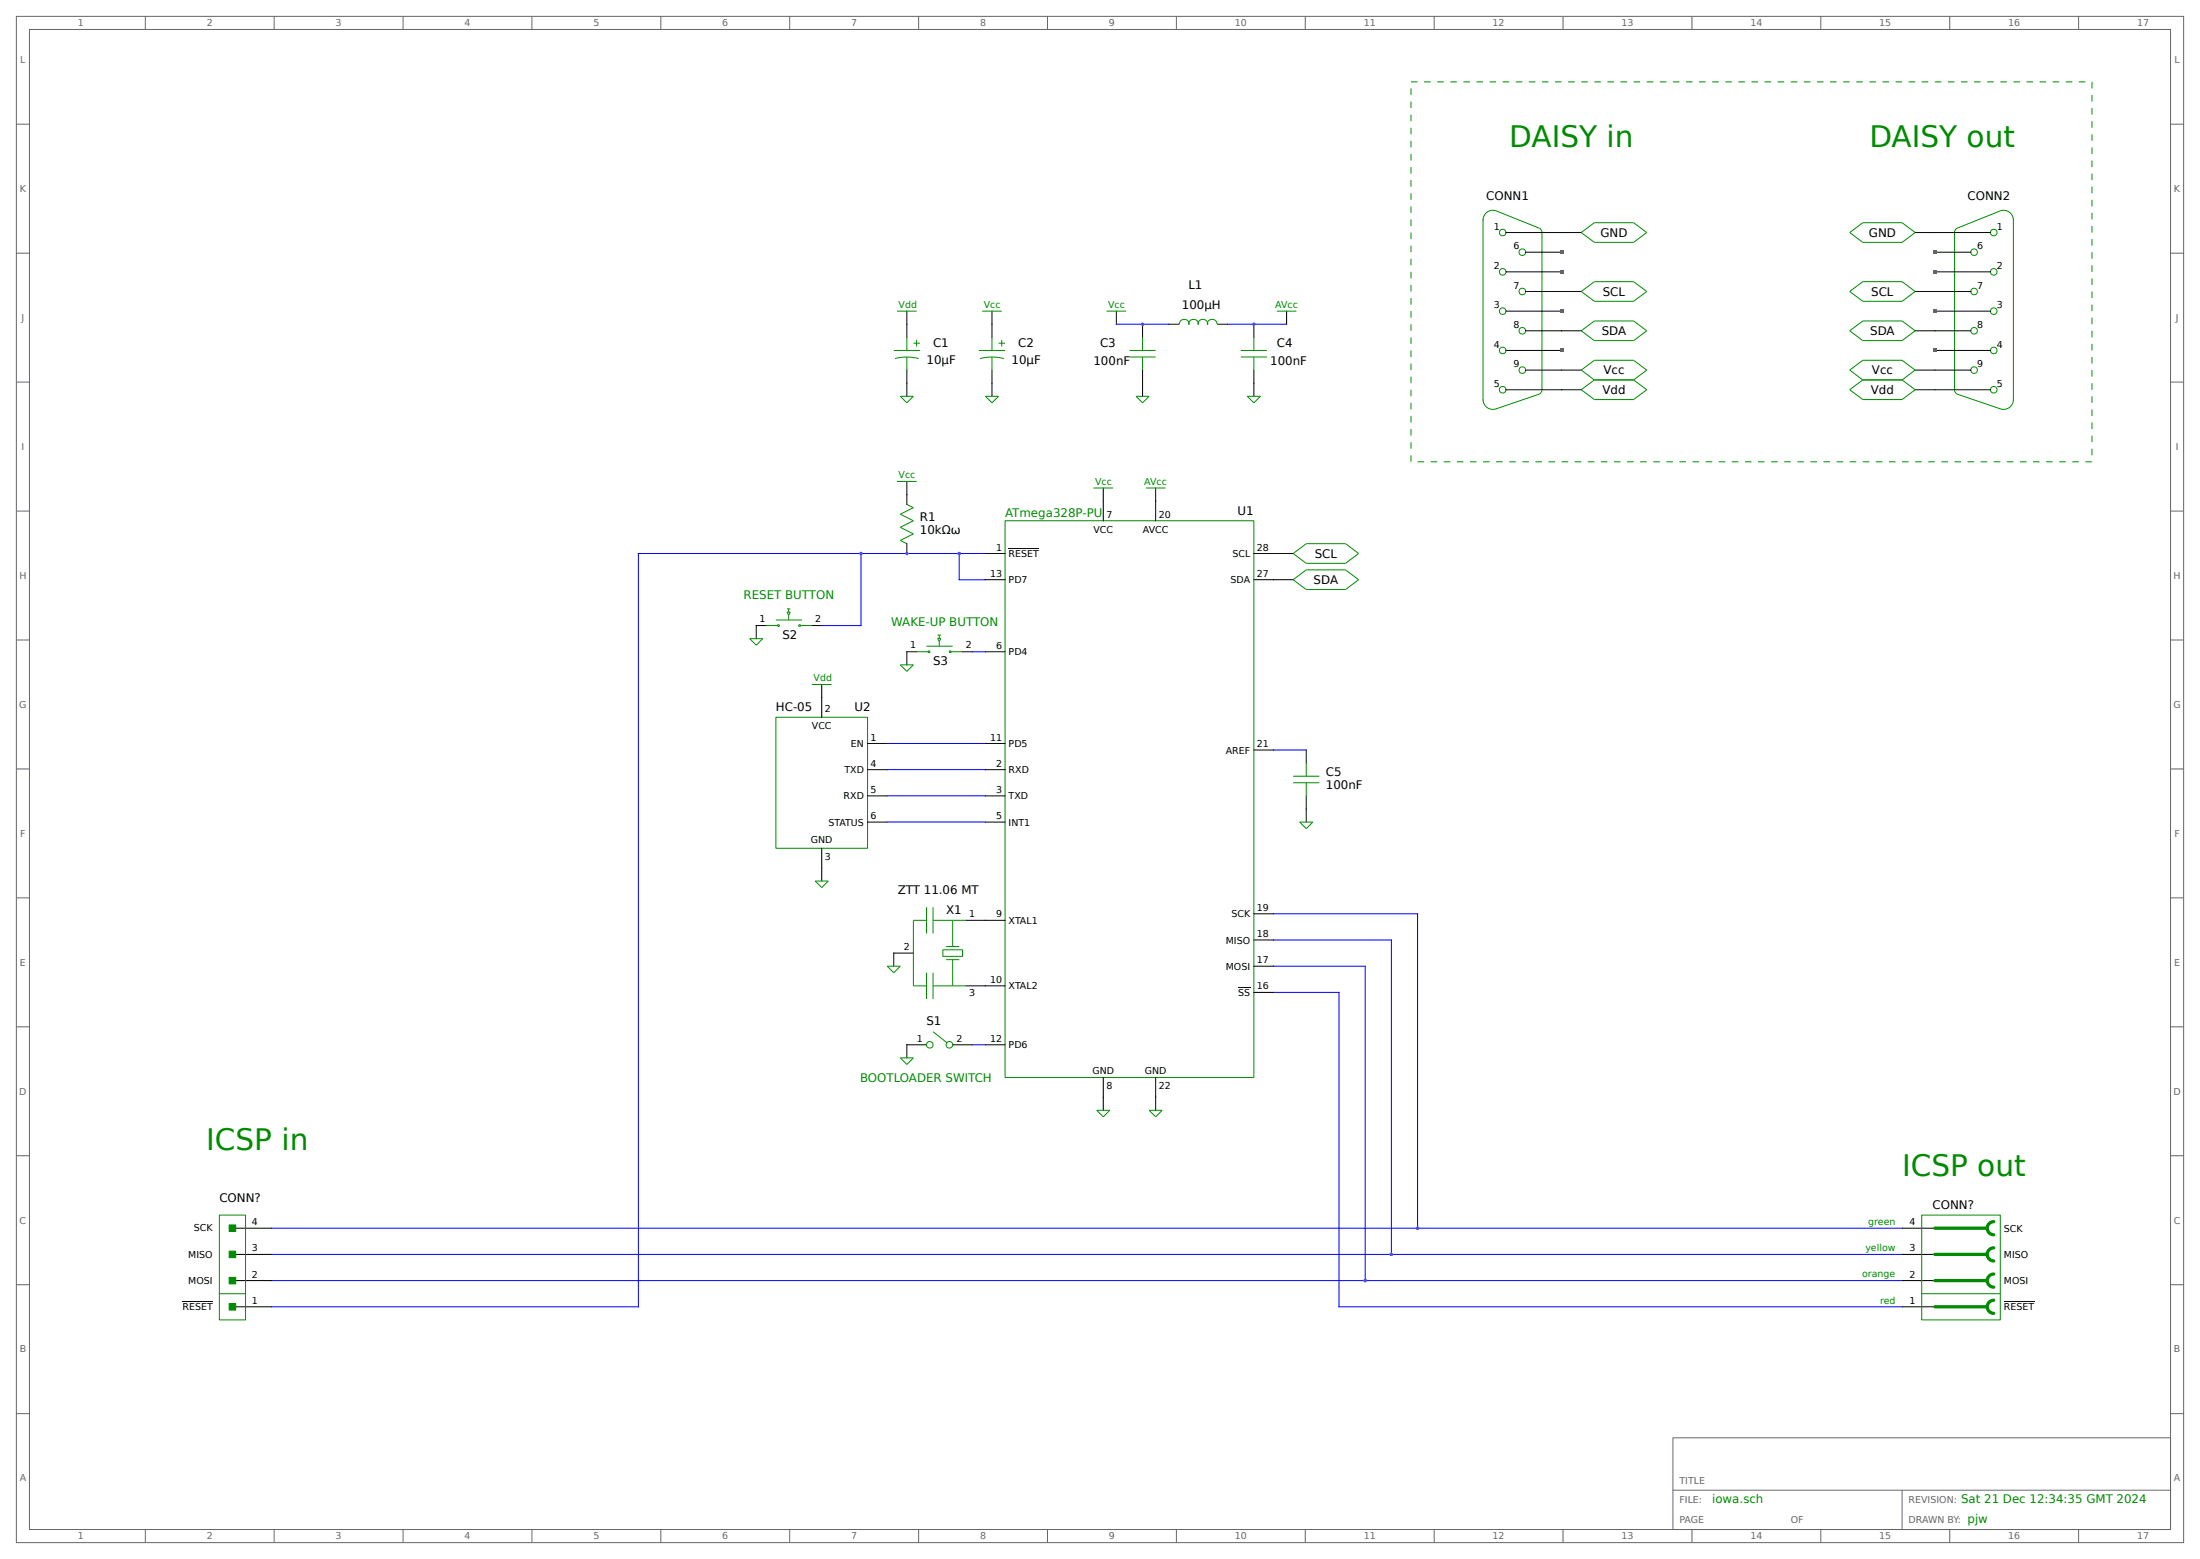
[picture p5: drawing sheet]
<svg xmlns="http://www.w3.org/2000/svg" width="853mm" height="605mm" viewBox="0 0 853 605" stroke-linecap="round" stroke-linejoin="round" font-family="sans-serif">
<g fill="none" stroke="#666" stroke-width=".39">
<path d="M6.3 6.3h840.8v591.9h-840.8zM11.4 11.4h830.6v581.7h-830.6zM56.4 6.3v5.1M106.4 6.3v5.1M156.4 6.3v5.1M206.4 6.3v5.1M256.4 6.3v5.1M306.3 6.3v5.1M356.4 6.3v5.1M406.3 6.3v5.1M456.4 6.3v5.1M506.3 6.3v5.1"/>
<path d="M556.4 6.3v5.1M606.3 6.3v5.1M656.4 6.3v5.1M706.3 6.3v5.1M756.4 6.3v5.1M806.3 6.3v5.1M6.3 48.2h5.1M842 48.2h5.1M6.3 98.2h5.1M842 98.2h5.1M6.3 148.2h5.1M842 148.2h5.1"/>
<path d="M6.3 198.2h5.1M842 198.2h5.1M6.3 248.2h5.1M842 248.2h5.1M6.3 298.2h5.1M842 298.2h5.1M6.3 348.2h5.1M842 348.2h5.1M6.3 398.2h5.1M842 398.2h5.1M6.3 448.2h5.1M842 448.2h5.1"/>
<path d="M6.3 498.2h5.1M842 498.2h5.1M6.3 548.2h5.1M649 557.5h193v35.6h-193zM842 548.2h5.1M649 577.8h193M737.9 577.8v15.3M56.4 593.1v5.1M106.4 593.1v5.1M156.4 593.1v5.1M206.4 593.1v5.1M256.4 593.1v5.1"/>
<path d="M306.3 593.1v5.1M356.4 593.1v5.1M406.3 593.1v5.1M456.4 593.1v5.1M506.3 593.1v5.1M556.4 593.1v5.1M606.3 593.1v5.1M656.4 593.1v5.1M706.3 593.1v5.1M756.4 593.1v5.1M806.3 593.1v5.1"/>
</g>
<g fill="none" stroke="#008b00" stroke-width=".39">
<path d="M575.3 85.3a3.8 3.8 0 0 1 5.1-3.5l16.8 6.7 .9 1.3 .1 61.3-.2 .8-.8 .9M575.3 85v70.3M613.4 90.2l5.1-3.8h15.2l5.1 3.8-5.1 3.8h-15.2zM717.5 90.2l5.1-3.8h15.3l5 3.8-5 3.8h-15.3zM781 85.3a3.8 3.8 0 0 0-5-3.5l-16.9 6.7-.9 1.3v61.3l.2 .8 .7 .9M781 85v70.3M613.4 113l5.1-3.8h15.2l5.1 3.8-5.1 3.8h-15.2zM717.5 113l5.1-3.8h15.3l5 3.8-5 3.8h-15.3zM346.7 135.9h10.2M347.2 139a17.8 17.8 0 0 1 9.2 0M348 120.6h7.6M351.8 130.8v5.1"/>
<path d="M351.8 138.4v5.1M354.3 133.1h2.6M355.6 131.8v2.6M379.7 135.9h10.2M380.2 139a17.8 17.8 0 0 1 9.2 0M381 120.6h7.6M384.8 130.8v5.1M384.8 138.4v5.1M387.3 133.1h2.6M388.6 131.8v2.6M429.3 120.6h7.6M438.1 135.9h10.2"/>
<path d="M438.1 138.4h10.2M443.2 130.8v5.1M443.2 138.4v5.1M457.2 125.7h.3a1.84 1.84 0 0 1 1.9-1.9 1.84 1.84 0 0 1 1.8 2 1.81 1.81 0 0 1 1.8-2 1.81 1.81 0 0 1 1.8 2 1.81 1.81 0 0 1 1.8-2 1.81 1.81 0 0 1 1.8 2 1.88 1.88 0 0 1 1.8-2 1.88 1.88 0 0 1 1.9 1.9h.3M481.3 135.9h10.2M481.3 138.4h10.2M486.4 130.8v5.1M486.4 138.4v5.1M495.3 120.6h7.6M613.4 128.3l5.1-3.8h15.2l5.1 3.8-5.1 3.8h-15.2zM717.5 128.3l5.1-3.8h15.3l5 3.8-5 3.8h-15.3zM349.2 153.7h5.1l-2.5 2.5z"/>
<path d="M382.3 153.7h5l-2.5 2.5zM440.7 153.7h5.1l-2.6 2.5zM483.9 153.7h5l-2.5 2.5zM575.3 154.9a3.8 3.8 0 0 0 5.1 3.6M597.2 152.8l-16.9 5.7M618.5 147.3h15.2M618.5 147.3l-5.1-3.8 5.1-3.8h15.2l5.1 3.8-5.1 3.8M618.5 147.3l-5.1 3.8 5.1 3.8h15.2l5.1-3.8-5.1-3.8M722.6 147.3l-5.1-3.8 5.1-3.8h15.3l5 3.8-5 3.8M722.6 147.3h15.3M722.6 147.3l-5.1 3.8 5.1 3.8h15.3l5-3.8-5-3.8M759.2 152.8l16.8 5.7"/>
<path d="M781 154.9a3.8 3.8 0 0 1-5.1 3.6M348 186.7h7.6M351.8 195.6l2.5 1.2-5.1 2.6 5.1 2.5-5.1 2.6 5.1 2.5-5.1 2.5 2.6 1.3M424.2 189.2h7.6M444.5 189.2h7.6M389.9 201.9h96.5v215.9h-96.5zM501.6 214.6l5.1-3.8h15.3l5 3.8-5 3.8h-15.3zM305.3 236.1h1.3M305.3 237.4h1.3l-.7 1.2zM305.9 236.1v1.3M305.9 238.6v1.8M501.6 224.8l5.1-3.8h15.3l5 3.8-5 3.8h-15.3z"/>
<path d="M290.8 247.6h5.1l-2.5 2.6zM297.2 242.6h4.4M301 240.4h10.1M301.7 242.3h.5v.5h-.5zM309.9 242.3h.5v.5h-.5zM310.5 242.6h4.5M349.2 257.8h5.1l-2.5 2.5zM355.6 252.7h4.4M359.4 250.6h10.2M360.2 252.5h.4v.5h-.4zM363.7 246.3h1.3M363.7 247.5h1.3l-.6 1.3z"/>
<path d="M364.4 246.3v1.2M364.4 248.8v1.7M368.4 252.5h.4v.5h-.4zM368.9 252.7h4.5M301 278.1h35.5v50.8h-35.5zM315 265.4h7.6M506.7 295.9v5.1M501.6 301h10.2M501.6 303.5h10.2M504.2 318.8h5.1l-2.6 2.5zM506.7 303.5v5.1M316.2 341.6h5.1l-2.5 2.6z"/>
<path d="M359.4 356.9h-5.1v25.4h5.1M359.4 351.8v10.1M361.9 356.9h12.7M361.9 351.8v10.1M369.6 356.9v10.1M344.2 374.6h5l-2.5 2.6zM359.4 377.2v10.1M361.9 377.2v10.1M365.8 368.3h7.6v2.5h-7.6zM367 367h5.1M367 372.1h5.1M369.6 372.1v10.2"/>
<path d="M361.9 382.3h12.7M349.2 410.2h5.1l-2.5 2.5zM361.9 400l5.4 4.3M425.4 430.5h5.1l-2.5 2.6zM445.8 430.5h5l-2.5 2.6zM85.1 471.2h10.1v40.6h-10.1zM745.5 471.2h30.5v40.6h-30.5zM85.1 501.6h10.1M745.5 501.6h30.5"/>
<circle cx="582.9" cy="90.2" r="1.28"/>
<circle cx="590.5" cy="97.8" r="1.28"/>
<circle cx="765.8" cy="97.8" r="1.28"/>
<circle cx="773.4" cy="90.2" r="1.28"/>
<circle cx="582.9" cy="105.4" r="1.28"/>
<circle cx="590.5" cy="113" r="1.28"/>
<circle cx="765.8" cy="113" r="1.28"/>
<circle cx="773.4" cy="105.4" r="1.28"/>
<circle cx="582.9" cy="120.7" r="1.28"/>
<circle cx="582.9" cy="135.9" r="1.28"/>
<circle cx="590.5" cy="128.3" r="1.28"/>
<circle cx="765.8" cy="128.3" r="1.28"/>
<circle cx="773.4" cy="135.9" r="1.28"/>
<circle cx="773.4" cy="120.7" r="1.28"/>
<circle cx="582.9" cy="151.1" r="1.28"/>
<circle cx="590.5" cy="143.5" r="1.28"/>
<circle cx="765.8" cy="143.5" r="1.28"/>
<circle cx="773.4" cy="151.1" r="1.28"/>
<circle cx="360.7" cy="405.1" r="1.28"/>
<circle cx="368.3" cy="405.1" r="1.28"/>
</g>
<g fill="none" stroke="#000" stroke-width=".39">
<path d="M584.2 90.2h29.2M591.8 97.8h14M742.9 90.2h29.3M750.6 97.8h13.9M584.2 105.4h21.6M591.8 113h21.6M742.9 113h21.6M750.6 105.4h21.6M351.8 120.6v10.2M384.8 120.6v10.2M433.1 120.6v5.1M443.2 125.7v5.1"/>
<path d="M453.4 125.7h3.8M472.4 125.7h3.8M486.4 125.7v5.1M499.1 120.6v5.1M584.2 135.9h21.6M584.2 120.6h21.6M591.8 128.3h21.6M742.9 128.3h21.6M750.6 135.9h21.6M750.6 120.6h21.6M351.8 143.5v10.2M384.8 143.5v10.2"/>
<path d="M443.2 143.5v10.2M486.4 143.5v10.2M584.2 151.1h29.2M591.8 143.5h21.6M742.9 151.1h29.3M742.9 143.5h21.6M351.8 186.7v8.9M428 189.2v12.7M448.3 189.2v12.7M351.8 210.8v3.8M382.3 214.6h7.6M391.3 212.7h11.7"/>
<path d="M486.4 214.6h15.2M382.3 224.8h7.6M486.4 224.8h15.2M297.2 242.6h-3.8v5M315 242.6h3.8M355.6 252.7h-3.8v5.1M373.4 252.7h3.8M382.3 252.7h7.6M318.8 265.4v12.7M336.5 288.3h7.7M336.5 298.4h7.7M382.3 288.3h7.6"/>
<path d="M382.3 298.4h7.6M486.4 290.8h7.6M506.7 290.8v5.1M336.5 308.6h7.7M336.5 318.8h7.7M382.3 308.6h7.6M382.3 318.8h7.6M506.7 308.6v10.2M318.8 328.9v12.7M374.6 356.9h15.3M486.4 354.3h7.6M354.3 369.6h-7.6v5"/>
<path d="M486.4 374.6h7.6M486.4 364.5h7.6M374.6 382.3h15.3M480.3 382.9h4.7M486.4 384.8h7.6M359.4 405.1h-7.6v5.1M369.6 405.1h7.6M382.3 405.1h7.6M428 417.8v12.7M448.3 417.8v12.7M90.2 476.2h15.2M737.9 476.2h12.7"/>
<path d="M90.2 496.6h15.2M90.2 486.4h15.2M737.9 496.6h12.7M737.9 486.4h12.7M70.8 504.7h11.8M90.2 506.7h15.2M737.9 506.7h12.7M777.4 504.8h11.7"/>
</g>
<g fill="none" stroke="#00f" stroke-width=".39">
<path d="M433.1 125.7h20.3M476.2 125.7h22.9M334 214.6v28h-15.2M372.1 214.6v10.2h10.2M382.3 214.6h-134.7v292.1h-142.2M377.2 252.7h5.1M344.2 288.3h38.1M344.2 298.4h38.1M494 290.8h12.7M344.2 308.6h38.1M344.2 318.8h38.1M494 354.3h55.9v121.9"/>
<path d="M494 374.6h35.6v122M494 364.5h45.8v121.9M494 384.8h25.4v121.9h218.5M377.2 405.1h5.1M105.4 476.2h632.5M105.4 496.6h632.5M105.4 486.4h632.5"/>
</g>
<g fill="#008b00" stroke="#008b00" stroke-width=".39">
<path d="M88.9 475h2.5v2.5h-2.5z"/>
<path d="M88.9 485.1h2.5v2.6h-2.5z"/>
<path d="M88.9 495.3h2.5v2.5h-2.5z"/>
<path d="M88.9 505.5h2.5v2.5h-2.5z"/>
</g>
<path d="M750.6 476.2h20.3M773.4 473.7a2.54 2.54 0 0 0-2.5 2.5 2.54 2.54 0 0 0 2.5 2.6M750.6 496.6h20.3M750.6 486.4h20.3M773.4 483.9a2.54 2.54 0 0 0-2.5 2.5 2.54 2.54 0 0 0 2.5 2.5M773.4 494a2.54 2.54 0 0 0-2.5 2.6 2.54 2.54 0 0 0 2.5 2.5M750.6 506.7h20.3M773.4 504.2a2.54 2.54 0 0 0-2.5 2.5 2.54 2.54 0 0 0 2.5 2.6" fill="none" stroke="#008b00" stroke-width="1.3"/>
<path d="M547.4 31.7h264.1v147.4h-264.1z" fill="none" stroke="#008b00" stroke-width=".39" stroke-dasharray="2.5 2.5" stroke-linecap="butt"/>
<g fill="#a020f0">
<circle cx="351.8" cy="214.6" r=".64"/>
<circle cx="372.1" cy="214.6" r=".64"/>
<circle cx="334" cy="214.6" r=".64"/>
<circle cx="549.9" cy="476.2" r=".64"/>
<circle cx="529.6" cy="496.6" r=".64"/>
<circle cx="539.7" cy="486.4" r=".64"/>
</g>
<g fill="#f00">
<path d="M749.8 135.1h1.5v1.6h-1.5z"/>
<path d="M749.8 119.9h1.5v1.5h-1.5z"/>
<path d="M749.8 104.6h1.5v1.6h-1.5z"/>
<path d="M749.8 97h1.5v1.6h-1.5z"/>
<path d="M605 135.1h1.6v1.6h-1.6z"/>
<path d="M605 119.9h1.6v1.5h-1.6z"/>
<path d="M605 104.6h1.6v1.6h-1.6z"/>
<path d="M605 97h1.6v1.6h-1.6z"/>
</g>
<g fill="#a020f0">
<circle cx="443.2" cy="125.7" r=".64"/>
<circle cx="486.4" cy="125.7" r=".64"/>
</g>
<g font-size="11.5" fill="#008b00">
<text x="585.5" y="57.1">DAISY in</text>
<text x="725.2" y="57.1">DAISY out</text>
<text x="80" y="445.8">ICSP in</text>
<text x="737.9" y="455.9">ICSP out</text>
</g>
<g font-size="4.6">
<text x="576.5" y="77.5">CONN1</text>
<text x="763.3" y="77.5">CONN2</text>
<text x="620.9" y="91.8">GND</text>
<text x="725" y="91.8">GND</text>
<text x="461" y="111.9">L1</text>
<text x="458.5" y="119.8">100µH</text>
<text x="621.8" y="114.6">SCL</text>
<text x="725.9" y="114.6">SCL</text>
<text x="621.4" y="129.9">SDA</text>
<text x="725.5" y="129.9">SDA</text>
<text x="361.9" y="134.6">C1</text>
<text x="395" y="134.6">C2</text>
<text x="426.7" y="134.6">C3</text>
<text x="495.3" y="134.6">C4</text>
<text x="359.4" y="141">10µF</text>
<text x="392.4" y="141">10µF</text>
<text x="424.2" y="141.4">100nF</text>
<text x="492.8" y="141.4">100nF</text>
<text x="622" y="145.1">Vcc</text>
<text x="726.2" y="145.1">Vcc</text>
<text x="621.6" y="152.7">Vdd</text>
<text x="725.8" y="152.7">Vdd</text>
<text x="356.9" y="201.9">R1</text>
<text x="480" y="199.5">U1</text>
<text x="356.9" y="207">10kΩω</text>
<text x="510" y="216.2">SCL</text>
<text x="509.6" y="226.4">SDA</text>
<text x="303.5" y="247.6">S2</text>
<text x="361.9" y="257.8">S3</text>
<text x="301" y="275.7">HC-05</text>
<text x="331.5" y="275.7">U2</text>
<text x="514.3" y="301">C5</text>
<text x="514.3" y="306.1">100nF</text>
<text x="348.3" y="346.7">ZTT 11.06 MT</text>
<text x="367" y="354.3">X1</text>
<text x="359.4" y="397.5">S1</text>
<text x="85.1" y="466.1">CONN?</text>
<text x="749.7" y="468.6">CONN?</text>
</g>
<g font-size="4.6" fill="#008b00">
<text x="389.9" y="200.7">ATmega328P-PU</text>
<text x="288.5" y="232.4">RESET BUTTON</text>
<text x="345.7" y="242.6">WAKE-UP BUTTON</text>
<text x="333.6" y="419.5">BOOTLOADER SWITCH</text>
<text x="664.2" y="582.9">iowa.sch</text>
<text x="760.7" y="582.9">Sat 21 Dec 12:34:35 GMT 2024</text>
<text x="763.3" y="590.5">pjw</text>
</g>
<g font-size="3.7" fill="#666">
<text x="30.2" y="10.2">1</text>
<text x="80.2" y="10.2">2</text>
<text x="130.2" y="10.2">3</text>
<text x="180.2" y="10.2">4</text>
<text x="230.2" y="10.2">5</text>
<text x="280.2" y="10.2">6</text>
<text x="330.2" y="10.2">7</text>
<text x="380.2" y="10.2">8</text>
<text x="430.2" y="10.2">9</text>
<text x="479" y="10.2">10</text>
<text x="529" y="10.2">11</text>
<text x="579" y="10.2">12</text>
<text x="629" y="10.2">13</text>
<text x="679" y="10.2">14</text>
<text x="729" y="10.2">15</text>
<text x="779" y="10.2">16</text>
<text x="829" y="10.2">17</text>
<text x="7.9" y="24.4">L</text>
<text x="843.5" y="24.4">L</text>
<text x="7.7" y="74.4">K</text>
<text x="843.3" y="74.4">K</text>
<text x="8.3" y="124.4">J</text>
<text x="844" y="124.4">J</text>
<text x="8.3" y="174.4">I</text>
<text x="844" y="174.4">I</text>
<text x="7.5" y="224.4">H</text>
<text x="843.2" y="224.4">H</text>
<text x="7.5" y="274.4">G</text>
<text x="843.1" y="274.4">G</text>
<text x="7.8" y="324.4">F</text>
<text x="843.5" y="324.4">F</text>
<text x="7.7" y="374.4">E</text>
<text x="843.4" y="374.4">E</text>
<text x="7.5" y="424.4">D</text>
<text x="843.1" y="424.4">D</text>
<text x="7.6" y="474.4">C</text>
<text x="843.3" y="474.4">C</text>
<text x="7.6" y="524.4">B</text>
<text x="843.3" y="524.4">B</text>
<text x="7.6" y="574.4">A</text>
<text x="651.5" y="575.3">TITLE</text>
<text x="843.3" y="574.4">A</text>
<text x="651.5" y="582.9">FILE:</text>
<text x="740.4" y="582.9">REVISION:</text>
<text x="651.5" y="590.5">PAGE</text>
<text x="694.7" y="590.5">OF</text>
<text x="740.4" y="590.5">DRAWN BY:</text>
<text x="30.2" y="596.9">1</text>
<text x="80.2" y="596.9">2</text>
<text x="130.2" y="596.9">3</text>
<text x="180.2" y="596.9">4</text>
<text x="230.2" y="596.9">5</text>
<text x="280.2" y="596.9">6</text>
<text x="330.2" y="596.9">7</text>
<text x="380.2" y="596.9">8</text>
<text x="430.2" y="596.9">9</text>
<text x="479" y="596.9">10</text>
<text x="529" y="596.9">11</text>
<text x="579" y="596.9">12</text>
<text x="629" y="596.9">13</text>
<text x="679" y="596.9">14</text>
<text x="729" y="596.9">15</text>
<text x="779" y="596.9">16</text>
<text x="829" y="596.9">17</text>
</g>
<g font-size="3.7">
<text x="579.4" y="89">1</text>
<text x="774.6" y="89">1</text>
<text x="587.1" y="96.6">6</text>
<text x="767" y="96.6">6</text>
<text x="579.4" y="104.3">2</text>
<text x="774.6" y="104.3">2</text>
<text x="587.1" y="111.9">7</text>
<text x="767" y="111.9">7</text>
<text x="579.4" y="119.5">3</text>
<text x="774.6" y="119.5">3</text>
<text x="587.1" y="127.1">8</text>
<text x="767" y="127.1">8</text>
<text x="579.4" y="134.7">4</text>
<text x="774.6" y="134.7">4</text>
<text x="587.1" y="142.4">9</text>
<text x="767" y="142.4">9</text>
<text x="579.4" y="150">5</text>
<text x="774.6" y="150">5</text>
<text x="429.3" y="200.8">7</text>
<text x="449.6" y="200.8">20</text>
<text x="424.2" y="206.7">VCC</text>
<text x="443.4" y="206.7">AVCC</text>
<text x="386.4" y="213.5">1</text>
<text x="487.6" y="213.5">28</text>
<text x="391.3" y="216">RESET</text>
<text x="478.1" y="216">SCL</text>
<text x="384.1" y="223.6">13</text>
<text x="391.3" y="226.2">PD7</text>
<text x="477.4" y="226.2">SDA</text>
<text x="487.6" y="223.6">27</text>
<text x="294.6" y="241.3">1</text>
<text x="316.2" y="241.3">2</text>
<text x="353.1" y="251.5">1</text>
<text x="374.6" y="251.5">2</text>
<text x="386.4" y="251.6">6</text>
<text x="391.3" y="254.1">PD4</text>
<text x="320" y="276">2</text>
<text x="314.9" y="282.8">VCC</text>
<text x="337.7" y="287.1">1</text>
<text x="384.1" y="287.1">11</text>
<text x="330.1" y="289.7">EN</text>
<text x="391.3" y="289.7">PD5</text>
<text x="475.5" y="292.2">AREF</text>
<text x="487.6" y="289.7">21</text>
<text x="327.6" y="299.8">TXD</text>
<text x="337.7" y="297.3">4</text>
<text x="386.4" y="297.3">2</text>
<text x="391.3" y="299.8">RXD</text>
<text x="327.3" y="310">RXD</text>
<text x="337.7" y="307.5">5</text>
<text x="386.4" y="307.5">3</text>
<text x="391.3" y="310">TXD</text>
<text x="337.7" y="317.6">6</text>
<text x="386.4" y="317.6">5</text>
<text x="321.3" y="320.2">STATUS</text>
<text x="391.3" y="320.2">INT1</text>
<text x="314.6" y="326.8">GND</text>
<text x="320" y="333.6">3</text>
<text x="487.6" y="353.2">19</text>
<text x="376" y="355.7">1</text>
<text x="386.4" y="355.7">9</text>
<text x="391.3" y="358.3">XTAL1</text>
<text x="477.7" y="355.7">SCK</text>
<text x="475.5" y="365.9">MISO</text>
<text x="487.6" y="363.3">18</text>
<text x="350.6" y="368.4">2</text>
<text x="475.5" y="376">MOSI</text>
<text x="487.6" y="373.5">17</text>
<text x="384.1" y="381.1">10</text>
<text x="391.3" y="383.7">XTAL2</text>
<text x="487.6" y="383.7">16</text>
<text x="376" y="386.2">3</text>
<text x="480.3" y="386.2">SS</text>
<text x="355.6" y="403.9">1</text>
<text x="371" y="403.9">2</text>
<text x="384.1" y="404">12</text>
<text x="391.3" y="406.5">PD6</text>
<text x="423.8" y="416.4">GND</text>
<text x="444.1" y="416.4">GND</text>
<text x="429.3" y="422.4">8</text>
<text x="449.6" y="422.4">22</text>
<text x="75.2" y="477.5">SCK</text>
<text x="97.7" y="475.1">4</text>
<text x="740.7" y="475.1">4</text>
<text x="777.4" y="477.6">SCK</text>
<text x="97.7" y="485.3">3</text>
<text x="740.7" y="485.3">3</text>
<text x="73" y="487.7">MISO</text>
<text x="777.4" y="487.8">MISO</text>
<text x="73" y="497.8">MOSI</text>
<text x="97.7" y="495.4">2</text>
<text x="740.7" y="495.4">2</text>
<text x="777.4" y="498">MOSI</text>
<text x="70.8" y="508">RESET</text>
<text x="97.7" y="505.6">1</text>
<text x="740.7" y="505.6">1</text>
<text x="777.4" y="508.1">RESET</text>
</g>
<g font-size="3.7" fill="#008b00">
<text x="348.6" y="119.4">Vdd</text>
<text x="381.6" y="119.4">Vcc</text>
<text x="429.9" y="119.4">Vcc</text>
<text x="494.7" y="119.4">AVcc</text>
<text x="348.6" y="185.4">Vcc</text>
<text x="424.8" y="188">Vcc</text>
<text x="443.9" y="188">AVcc</text>
<text x="315.6" y="264.2">Vdd</text>
<text x="724.7" y="475">green</text>
<text x="723.6" y="485.1">yellow</text>
<text x="722.4" y="495.3">orange</text>
<text x="729.3" y="505.5">red</text>
</g>
</svg>
